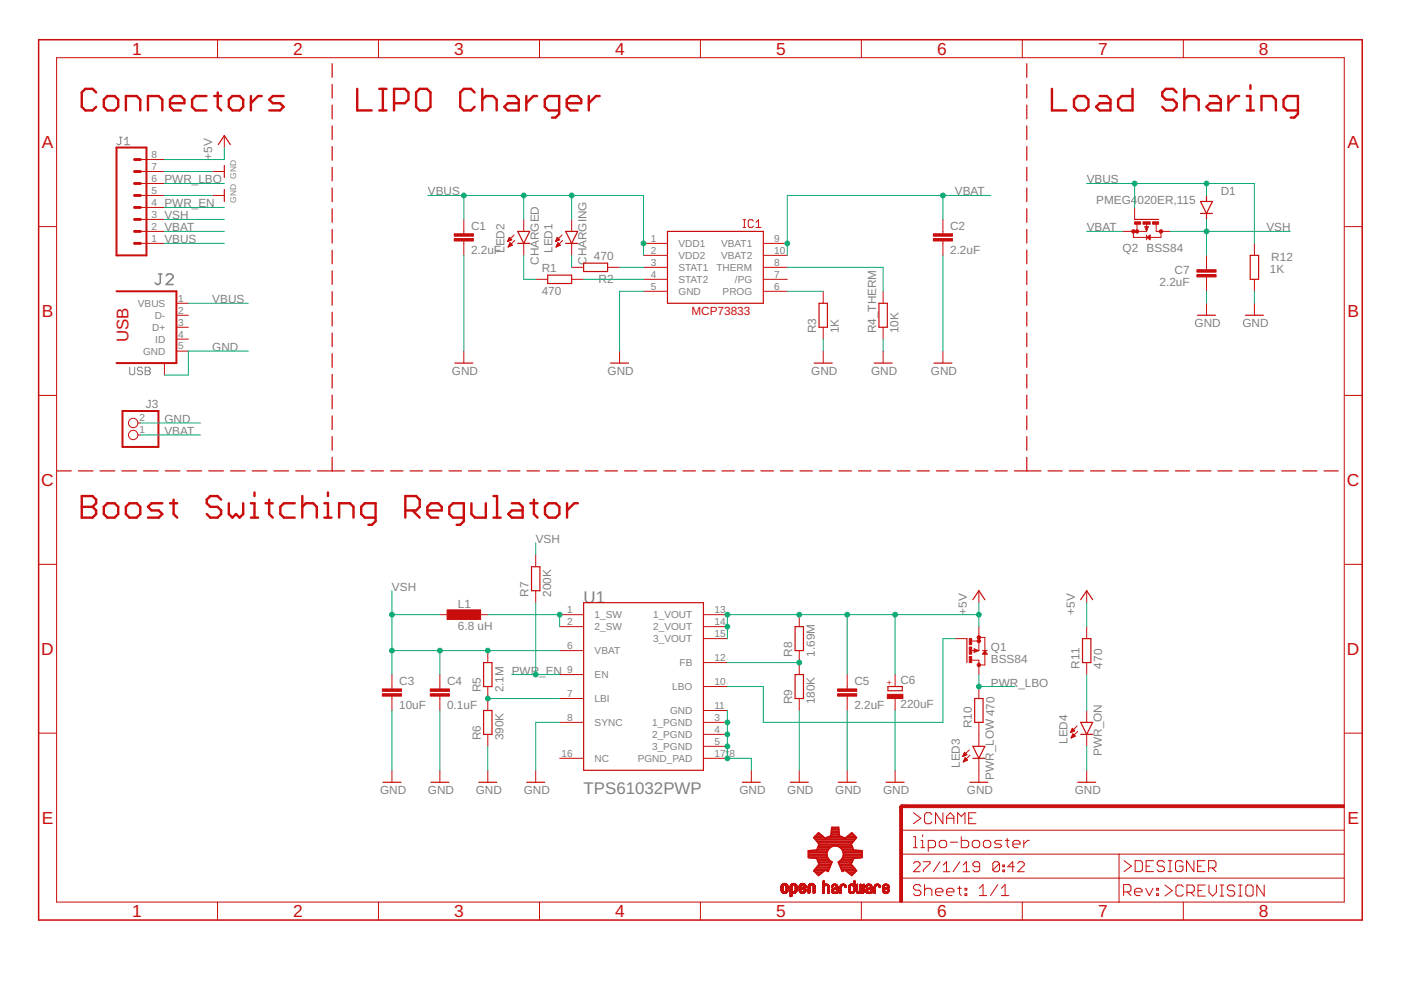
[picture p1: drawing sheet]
<svg xmlns="http://www.w3.org/2000/svg" width="297mm" height="210mm" viewBox="0 0 297 210" stroke-linecap="round" stroke-linejoin="round" font-family="sans-serif">
<path d="M25.3 29.1h.6M25.6 29.1v1.3l-.3 .3h-.3l-.2-.3M26.4 30.7h1.1M26.4 29.6l.5-.5v1.6M27.5 77.9v1.3l.3 .2h.5l.3-.2v-1.3M30.2 78.1l-.3-.2h-.5l-.3 .2v.3l.3 .2h.5l.3 .3v.3l-.3 .2h-.5l-.3-.2M30.8 77.9h.8l.2 .2v.3l-.2 .2 .2 .3v.3l-.2 .2h-.8zM30.8 78.6h.8" fill="none" stroke="#808080" stroke-width=".21"/>
<path d="M33.6 58.1h.8M34 58.1v1.9l-.4 .3h-.3l-.4-.3M35.2 58.5l.4-.4h.7l.4 .4v.3l-1.5 1.5h1.5" fill="none" stroke="#808080" stroke-width=".32"/>
<g fill="none" stroke="#c90d0c" stroke-width=".25">
<path d="M70.4 13.5v2.9M70.4 17.9v2.9M217.7 13.5v2.9M217.7 17.9v2.9M46.3 30.6l1.3-1.9 1.2 1.9M47.6 35.1v2.5M70.4 22.3v2.9M70.4 26.7v2.9M70.4 31.1v2.9M70.4 35.5v2.9M70.4 39.9v2.9M217.7 22.3v2.9"/>
<path d="M217.7 26.7v2.9M217.7 31.1v2.9M217.7 35.5v2.9M217.7 39.9v2.9M47.6 40.2v2.5M70.4 44.3v2.8M70.4 48.6v2.9M70.4 53v2.9M70.4 57.4v2.9M109.8 49.1h2.5l-1.3 2.5zM109.8 51.6h2.5M116.1 58.3h5.1v1.8h-5.1z"/>
<path d="M119.9 49.1h2.6l-1.3 2.5zM119.9 51.6h2.6M123.7 55.8h5.1v1.8h-5.1zM141.5 49.1h20.3v15.2h-20.3zM217.7 44.3v2.8M217.7 48.6v2.9M217.7 53v2.9M217.7 57.4v2.9M240.6 46.5h5M243.1 48.6l-.1-.4h.2l-.1 .5M243.4 50.3l.3-.2v.5zM254.5 42.7h2.6l-1.3 2.6z"/>
<path d="M254.5 45.3h2.6M255.8 41.4v1.3M255.8 45.3v1.2M265.1 54.1h1.7v5.1h-1.7zM70.4 61.8v2.9M70.4 66.2v2.9M70.4 70.6v2.9M70.4 75v2.9M70.4 79.4v2.9M96.4 77h3.8M129.5 77h3.8M172.6 77h3.8"/>
<path d="M173.7 64.3h1.7v5.1h-1.7zM185.3 77h3.8M186.4 64.3h1.7v5.1h-1.7zM198 77h3.8M217.7 61.8v2.9M217.7 66.2v2.9M217.7 70.6v2.9M217.7 75v2.9M217.7 79.4v2.9M253.9 66.8h3.8M264.1 66.8h3.8M12 99.8h3.1"/>
<path d="M16.6 99.8h3.1M21.2 99.8h3.1M25.8 99.8h3.1M30.4 99.8h3.1M35.1 99.8h3M39.6 99.8h3.2M44.3 99.8h3.1M48.9 99.8h3.1M53.5 99.8h3.1M58.1 99.8h3.1M62.7 99.8h3.1M67.3 99.8h5.7"/>
<path d="M70.4 83.8v2.9M70.4 88.2v2.9M70.4 92.6v2.9M70.4 97v2.8M74.5 99.8h2.7M78.7 99.8h2.6M82.8 99.8h2.6M87 99.8h2.6M91.1 99.8h2.6M95.2 99.8h2.7M99.3 99.8h2.7M103.5 99.8h2.6"/>
<path d="M107.6 99.8h2.6M111.7 99.8h2.7M115.9 99.8h2.6M120 99.8h2.6M124.1 99.8h2.7M128.3 99.8h2.6M132.4 99.8h2.6M136.5 99.8h2.7M140.7 99.8h2.6M144.8 99.8h2.6M148.9 99.8h2.7M153.1 99.8h2.6"/>
<path d="M157.2 99.8h2.7M161.3 99.8h2.7M165.5 99.8h2.6M169.6 99.8h2.6M173.7 99.8h2.7M177.9 99.8h2.6M182 99.8h2.6M186.1 99.8h2.7M190.3 99.8h2.6M194.4 99.8h2.6M198.5 99.8h2.7M202.7 99.8h2.6"/>
<path d="M206.8 99.8h2.6M210.9 99.8h2.7M215.1 99.8h5.6M217.7 83.8v2.9M217.7 88.2v2.9M217.7 92.6v2.9M217.7 97v2.8M222.2 99.8h3M226.7 99.8h3M231.2 99.8h3M235.7 99.8h3M240.2 99.8h3"/>
<path d="M244.7 99.8h3M249.2 99.8h3M253.7 99.8h3M258.2 99.8h3M262.7 99.8h3M267.2 99.8h3M271.7 99.8h3M276.2 99.8h3M280.7 99.8h3M112.7 120.2h1.8v5h-1.8zM123.7 127.8h25.4v35.5h-25.4zM168.6 132.9h1.7v5h-1.7z"/>
<path d="M205 135.4v5.1M206.3 127.1l1.2-1.9 1.3 1.9M207 137.9l-.3-.1v.3l.5-.2M208.8 138.2l.3 .4h-.5zM229.1 127.1l1.3-1.9 1.3 1.9M229.5 135.4h1.8v5.1h-1.8zM102.5 140.5h1.8v5.1h-1.8zM102.5 150.6h1.8v5.1h-1.8zM168.6 143h1.7v5.1h-1.7zM188.3 145.6h3v.9h-3zM206.3 158.2h2.5l-1.3 2.6zM206.7 148.1h1.7v5.1h-1.7z"/>
<path d="M229.1 155.7h2.6M229.1 153.2h2.6l-1.3 2.5zM81.2 165.9h3.8M91.4 165.9h3.8M101.5 165.9h3.8M111.7 165.9h3.8M157.4 165.9h3.8M167.6 165.9h3.8M177.7 165.9h3.8M187.9 165.9h3.8M205.6 165.9h3.8M206.3 160.8h2.5"/>
<path d="M228.5 165.9h3.8"/>
</g>
<g fill="none" stroke="#c90d0c" stroke-width=".51">
<path d="M20.4 19.6l-.8-.8h-1.5l-.8 .8v3l.8 .8h1.5l.8-.8M46.2 19.6v3l.7 .8M75.7 18.8v4.6h3.1M80.4 18.8h1.5M81.2 18.8v4.6M88.2 19.6l.8-.8h1.5l.8 .8v3l-.8 .8h-1.5l-.8-.8zM100.6 19.6l-.7-.8h-1.6l-.7 .8v3l.7 .8h1.6l.7-.8M102.3 18.8v4.6M223 18.8v4.6h3.1M240.1 18.8v4.6h-2.3l-.7-.8v-1.5l.7-.7h2.3M249.5 19.6l-.8-.8h-1.5l-.8 .8v.8l.8 .7h1.5l.8 .8v.7l-.8 .8h-1.5l-.8-.8M251.1 18.8v4.6"/>
<path d="M265.1 18.1v.7M22 21.1l.8-.7h1.5l.8 .7v1.5l-.8 .8h-1.5l-.8-.8zM26.7 23.4v-3h2.3l.7 .7v2.3M31.4 23.4v-3h2.3l.7 .7v2.3M36 21.9h3.1v-.8l-.8-.7h-1.5l-.8 .7v1.5l.8 .8h1.5M43.8 20.4h-2.3l-.8 .7v1.5l.8 .8h2.3M45.4 20.4h1.5M48.5 21.1l.8-.7h1.5l.8 .7v1.5l-.8 .8h-1.5l-.8-.8zM53.2 20.4v3M55.5 20.4h-.8l-1.5 1.5M60.1 20.4h-2.3l-.7 .7 .7 .8h1.6l.7 .7-.7 .8h-2.3M80.4 23.4h1.5"/>
<path d="M83.5 21.9h2.3l.8-.8v-1.5l-.8-.8h-2.3v4.6M102.3 21.1l.7-.7h1.5l.8 .7v2.3M107.7 20.4h1.5l.8 .7v2.3h-2.3l-.8-.8 .8-.7h2.3M111.6 20.4v3M113.9 20.4h-.8l-1.5 1.5M118.6 23.4h-2.3l-.8-.8v-1.5l.8-.7h2.3v3.8l-.8 .7h-.8M120.2 21.9h3v-.8l-.7-.7h-1.6l-.7 .7v1.5l.7 .8h1.6M124.8 20.4v3M127.1 20.4h-.7l-1.6 1.5M227.7 21.1l.8-.7h1.5l.8 .7v1.5l-.8 .8h-1.5l-.8-.8zM233.2 20.4h1.5l.7 .7v2.3h-2.2l-.8-.8 .8-.7h2.2M251.1 21.1l.8-.7h1.5l.7 .7v2.3"/>
<path d="M256.5 20.4h1.6l.7 .7v2.3h-2.3l-.7-.8 .7-.7h2.3M260.5 20.4v3M262.7 20.4h-.7l-1.5 1.5M264.4 23.4h1.5M264.4 20.4h.7v3M267.5 23.4v-3h2.2l.8 .7v2.3M275.2 23.4h-2.3l-.8-.8v-1.5l.8-.7h2.3v3.8l-.8 .7h-.7M17.3 105.2h2.3l.8 .7v.8l-.8 .8 .8 .7v.8l-.8 .7h-2.3zM17.3 107.5h2.3M22.8 106.7h1.5l.8 .8v1.5l-.8 .7h-1.5l-.8-.7v-1.5zM26.7 107.5l.8-.8h1.5l.7 .8v1.5l-.7 .7h-1.5l-.8-.7zM34.4 106.7h-2.3l-.7 .8 .7 .7h1.6l.7 .8-.7 .7h-2.3"/>
<path d="M36 106.7h1.6M36.8 105.9v3.1l.8 .7M46.9 105.9l-.8-.7h-1.5l-.8 .7v.8l.8 .8h1.5l.8 .7v.8l-.8 .7h-1.5l-.8-.7M48.5 106.7v2.3l.8 .7 .7-.7 .8 .7 .8-.7v-2.3M53.2 109.7h1.5M53.2 106.7h.8v3M54 104.4v.8M56.3 106.7h1.5M57.1 105.9v3.1l.7 .7M62.5 106.7h-2.3l-.8 .8v1.5l.8 .7h2.3M64.1 107.5l.8-.8h1.5l.8 .8v2.2M64.1 105.2v4.5"/>
<path d="M68.8 109.7h1.5M68.8 106.7h.7v3M69.5 104.4v.8M71.9 109.7v-3h2.3l.8 .8v2.2M79.6 109.7h-2.3l-.7-.7v-1.5l.7-.8h2.3v3.8l-.7 .8h-.8M85.9 108.2h2.3l.8-.7v-1.6l-.8-.7h-2.3v4.5M87.5 108.2l1.5 1.5M90.6 108.2h3.1v-.7l-.8-.8h-1.5l-.8 .8v1.5l.8 .7h1.5M98.3 109.7h-2.3l-.7-.7v-1.5l.7-.8h2.3v3.8l-.7 .8h-.8M99.9 106.7v2.3l.8 .7h2.3v-3M104.6 105.2h.8v4.5M104.6 109.7h1.6"/>
<path d="M108.5 106.7h1.5l.8 .8v2.2h-2.3l-.7-.7 .7-.8h2.3M112.4 106.7h1.6M113.2 105.9v3.1l.8 .7M115.5 107.5l.8-.8h1.5l.8 .8v1.5l-.8 .7h-1.5l-.8-.7zM120.2 106.7v3M122.5 106.7h-.7l-1.6 1.5"/>
</g>
<g fill="none" stroke="#c90d0c" stroke-width=".21">
<path d="M12 12.2h273v179.1h-273zM46.1 8.4v3.8M80.2 8.4v3.8M114.4 8.4v3.8M148.5 8.4v3.8M182.6 8.4v3.8M216.7 8.4v3.8M250.9 8.4v3.8M29.8 38.9h5.1M29.8 36.4h5.1M29.8 33.8h5.1M45 36.4h2.6"/>
<path d="M47.6 28.7v2.6M8.2 48h3.8M29.8 51.6h5.1M29.8 49.1h5.1M29.8 46.5h5.1M29.8 44h5.1M29.8 41.4h5.1M45 41.4h2.6M98.3 46.5v3.1M98.3 51.1v3M107.7 51.1h.2M107.7 51h.4"/>
<path d="M107.8 50.9h.6M107.8 52.3h.1M107.8 50.8h.6M107.8 52.2h.3M107.9 50.6h.4M107.9 52.1h.5M107.9 52h.7M107.9 50.5h.3M108 50.4h.1M108 51.8h.5M108 50.3l.5 .5-.9 .4zM108 51.7h.4"/>
<path d="M108.1 51.6h.1M108.1 51.5l.5 .5-.9 .4zM109 49.8l-1.4 1.4M109.1 51l-1.4 1.4M111 46.5v2.6M111 51.6v2.5M113.6 59.2h2.5M117.8 51.1h.2M117.9 51h.4M117.9 50.9h.7M117.9 52.3h.1M118 52.2h.3"/>
<path d="M118 50.8h.6M118 50.6h.4M118 52.1h.6M118.1 50.5h.2M118.1 52h.7M118.1 50.4h.1M118.1 51.8h.5M118.2 50.3l.5 .5-.9 .4zM118.2 51.7h.3M118.2 51.6h.2M118.3 51.5l.5 .5-.9 .4zM119.2 49.8l-1.4 1.4"/>
<path d="M119.3 51l-1.4 1.4M121.2 56.7h2.5M121.2 59.2h2.5M121.2 46.5v2.6M121.2 51.6v2.5M128.8 56.7h2.6M136.4 51.6h5.1M136.4 54.1h5.1M136.4 56.7h5.1M136.4 59.2h5.1M157.5 48.2h.6M157.5 46.6h.6"/>
<path d="M157.8 46.6v1.6M159.7 46.9l-.3-.3h-.5l-.3 .3v1l.3 .3h.5l.3-.3M160.3 48.2h1.1M160.3 47.1l.5-.5v1.6M161.8 51.6h5.1M161.8 54.1h5.1M161.8 56.7h5.1M161.8 59.2h5.1M199.9 46.5v3.1M199.9 51.1v3M238 49.1h5.1M240.3 49.1v1.2h5.8v-1.2"/>
<path d="M240.6 44v2.5M241.1 47.5v1.6M242.7 48h.8l-.4 1.1zM243.1 47.5v1.6M243.1 49.8v1M243.1 50.3l.8-.5v1zM245.1 47.5v1.6h3.1M255.8 54.1v3.1M255.8 58.7v3.1M266 51.6v2.5M266 59.2v2.6M285 48h3.8"/>
<path d="M34.9 77v2.5M37.4 69.4h2.5M37.4 66.8h2.5M37.4 74.4h2.5M37.4 71.9h2.5M37.4 64.3h2.5M98.3 74.4v2.6M131.4 74.4v2.6M136.4 61.8h5.1M161.8 61.8h5.1M174.5 61.8v2.5M174.5 69.4v2.5"/>
<path d="M174.5 74.4v2.6M187.2 61.8v2.5M187.2 69.4v2.5M187.2 74.4v2.6M199.9 74.4v2.6M255.8 64.3v2.5M266 64.3v2.5M8.2 83.8h3.8M29.2 89.7h.6M29.2 92.2h.6M285 83.8h3.8M8.2 119.7h3.8"/>
<path d="M113.6 117.6v2.6M285 119.7h3.8M93.3 130.3h2.5M100.9 130.3h2.5M103.4 137.9v2.6M113.6 125.2v2.6M118.7 130.3h5M118.7 132.9h5M118.7 137.9h5M149.1 130.3h5.1M149.1 132.9h5.1M149.1 135.4h5.1"/>
<path d="M169.5 130.3v2.6M169.5 137.9v5.1M202.5 135.4h2.5M206 137.9h1.5M206 140h1.5v3M206 135.9h1.5M206.5 137.6l1 .3-1 .4zM207.5 125.2v2.6M207.5 132.9v5M207.5 135.1h1.3v5.9h-1.3M208.3 137.9h1M208.8 137.9l.5 .8h-1z"/>
<path d="M230.4 125.2v2.6M230.4 132.9v2.5M8.2 155.4h3.8M83.1 143v3.1M83.1 147.6v3M93.3 143v3.1M93.3 147.6v3M103.4 145.6v5M103.4 155.7v2.5M118.7 143h5M118.7 148.1h5M118.7 153.2h5"/>
<path d="M149.1 140.5h5.1M149.1 145.6h5.1M149.1 153.2h5.1M149.1 150.6h5.1M149.1 155.7h5.1M149.1 158.2h5.1M169.5 148.1v2.5M179.6 143v3.1M179.6 147.6v3M189.8 143v2.6M189.8 148.1v2.5M204.3 159.9h.6"/>
<path d="M204.4 159.8h.4M204.4 159.7h.2M204.5 159.5h.1M205.5 159l-1.4 1.4M207.5 145.6v2.5M207.5 153.2v5M227 155.3h.1M227 155.2h.3M227.1 155.1h.5M227.1 155h.7M227.1 156.4h.2M227.2 154.8h.6"/>
<path d="M227.2 156.3h.3M227.2 156.2h.6M227.2 154.7h.4M227.3 154.6h.2M227.3 156h.6M227.3 155.9h.5M227.4 154.4l.5 .5-.9 .4M227.4 154.4l-.4 .9M227.4 154.5h.1M227.4 155.8h.3M227.4 155.7h.2M227.5 155.6l.5 .5-.9 .4z"/>
<path d="M228.4 153.9l-1.4 1.4M228.5 155.1l-1.4 1.4M230.4 140.5v2.5M230.4 150.6v2.6M230.4 155.7v2.5M285 155.4h3.8M83.1 163.3v2.6M93.3 163.3v2.6M103.4 163.3v2.6M113.6 163.3v2.6M118.7 160.8h5M149.1 160.8h5.1"/>
<path d="M159.3 163.3v2.6M169.5 163.3v2.6M179.6 163.3v2.6M189.8 163.3v2.6M191.1 176h93.9M193.7 172.3l1.5 1.2-1.5 1.1M193.7 177.4h.4v2.3M193.7 179.7h.8M195.2 179.7h.8M195.2 178.2h.4v1.5M195.6 177v.4M196.8 179.7h1.2l.4-.4v-.7l-.4-.4h-1.2v2.3"/>
<path d="M197.6 172.7l-.4-.4h-.8l-.4 .4v1.6l.4 .3h.8l.4-.3M199.5 178.2h.8l.4 .4v.7l-.4 .4h-.8l-.4-.4v-.7zM199.9 172.3v2.3l-1.5-2.3v2.3M200.7 174.6v-1.5l.8-.8 .7 .8v1.5M200.7 173.5h1.5M201.5 178.6h1.5M203 174.6v-2.3l.8 .8 .8-.8v2.3M203.8 177.4v2.3h1.2l.4-.4v-.7l-.4-.4h-1.2M204.1 160.4h.1M204.2 160.3h.2M204.2 160.1h.5M204.3 160h.7"/>
<path d="M204.3 161.5h.1M204.3 161.4h.4M204.4 161.2h.6M204.4 161.1h.7M204.5 161h.5M204.5 160.9h.3M204.6 160.7h.1M204.6 160.7l.5 .5-.9 .3zM205 160l-.5-.5-.4 .9M205 160l-.9 .4M205.4 173.5h.7M205.6 160.1l-1.4 1.4"/>
<path d="M206.1 178.6l.4-.4h.8l.4 .4v.7l-.4 .4h-.8l-.4-.4zM206.9 172.3h-1.5v2.3h1.5M207.5 160.8v5.1M208.9 178.2h.8l.4 .4v.7l-.4 .4h-.8l-.4-.4v-.7zM212.4 178.2h-1.2l-.4 .4 .4 .4h.8l.4 .3-.4 .4h-1.2M213.2 178.2h.8M213.6 177.8v1.5l.4 .4M214.7 179h1.6v-.4l-.4-.4h-.8l-.4 .4v.7l.4 .4h.8M217.1 178.2v1.5M218.2 178.2h-.4l-.7 .8M230.4 163.3v2.6M46.1 191.3v3.8"/>
<path d="M80.2 191.3v3.8M114.4 191.3v3.8M148.5 191.3v3.8M165.6 188.7l.4 .1M165.6 188.7h.4M165.6 188.6h.4M165.6 188.5h.4M165.6 188.4h.4M165.6 188.3h.4M165.6 188.2h.4M165.6 188.1h.4M165.6 188h.4"/>
<path d="M165.6 188.9h.5M165.6 188.8h.5M165.6 187.8h.5M165.7 189h.5M165.7 189h1.3M165.7 189.1h1.3M165.7 187.6h1.3M165.7 187.6h1.2M165.8 189.2h1.1M165.8 187.5h1.1M165.9 189.3h.9M165.9 187.4h.9"/>
<path d="M165.9 189.3h.8M166 187.4h.7M166 187.9l-.4 .1M166 187.9h-.4M166.1 189.4h.5M166.1 187.8h-.5M166.1 187.3h.5M166.2 187.7l-.5 .1M166.2 189.4h.3M166.5 187.7l.5 .1M166.6 187.8h.5M166.6 188.8h.5"/>
<path d="M166.6 187.9h.5M166.7 187.9h.4M166.7 188.7h.4M166.7 188.6h.4M166.7 188.5h.4M166.7 188.4h.4M166.7 188.3h.4M166.7 188.2h.4M166.7 188.1h.4M166.7 188h.4M166.9 189.2h-1.1M167 189.1h-1.3"/>
<path d="M167 187.7h-1.3M167 189h-.5M167.1 188.9h-.5M167.5 189.9h.4M167.5 189.8h.4M167.5 189.7h.4M167.5 189.6h.4M167.5 189.5h.4M167.5 189.4h.4M167.5 189h1.4M167.5 189h.6M167.5 188.9h.5"/>
<path d="M167.5 188.8l.5 .1M167.5 188.8h.4M167.5 188.7h.4M167.5 188.6h.4M167.5 188.5h.4M167.5 188.4h.4M167.5 188.3h.4M167.5 188.2h.4M167.5 188.1h.4M167.5 188h.4M167.5 187.9h.4M167.6 190.1h.1"/>
<path d="M167.6 187.7h1.3M167.6 187.6h1.3M167.7 187.6h1.1M167.7 187.5h1.1M167.8 190.1h-.3M167.8 187.4h.9M167.9 190h-.4M167.9 187.4h.7M167.9 189.9l-.4 .1M167.9 187.9h-.4M168 187.8l-.5 .1M168 187.8h-.4"/>
<path d="M168 187.3h.5M168.1 187.7l-.5 .1M168.1 189.4h.3M168.4 189h.5M168.4 187.7h.5M168.5 187.8h.5M168.5 189.4h-1M168.6 188.8h.4M168.6 187.9h.4M168.6 188.7h.4M168.6 188h.4M168.6 188.6h.4"/>
<path d="M168.6 188.5h.4M168.6 188.4h.4M168.6 188.3h.4M168.6 188.2h.4M168.6 188.1h.4M168.7 189.3l-1.2 .1M168.7 189.3h-1.2M168.8 189.2l-1.3 .1M168.8 189.2h-1.3M168.9 189.1h-1.4M169 188.9h-.5M169.4 188.8l.5 .1"/>
<path d="M169.4 188.8h.5M169.4 188.7h.4M169.4 188.2h.4M169.4 188.1h.4M169.4 188h.4M169.4 187.9h.5M169.5 188.9h.4M169.5 187.8h.4M169.5 189h.5M169.5 189h1.3M169.5 187.7h1.3M169.5 189.1h1.3"/>
<path d="M169.5 187.6h1.3M169.6 187.6h1.2M169.6 189.2h1.1M169.6 187.5h1.1M169.7 187.5h1M169.7 189.3h.9M169.7 187.4h.9M169.8 189.3h.8M169.8 187.4h.8M169.8 188l-.4 .1M169.9 187.9l-.5 .1M169.9 187.8l-.5 .1"/>
<path d="M169.9 189.4h.5M169.9 188.7h-.5M169.9 188.2h1M169.9 187.3h.5M170 188.6l-.6 .1M170 187.7l-.5 .1M170 189.4h.3M170 188.2h.9M170.1 188.6h-.7M170.1 188.1h.8M170.2 188.5l-.8 .1M170.3 188.1h.6"/>
<path d="M170.3 187.7l.6 .1M170.4 188.5h-1M170.4 188h.5M170.4 187.8h.5M170.4 188.9h.5M170.5 188.9h.4M170.5 188h.4M170.5 187.9h.4M170.5 188.8h.4M170.5 188.4h-1.1M170.5 188.7h.4M170.6 188.6h.3"/>
<path d="M170.6 188.4h-1.2M170.7 188.6h.2M170.7 188.3h-1.3M170.8 189.1h-1.3M170.8 188.5h.1M170.9 189h-.6M170.9 188.3h-1.5M171.3 189.2h.4M171.3 189.1h.4M171.3 189h.4M171.3 188.9h.4M171.3 188.8h.4"/>
<path d="M171.3 188.7h.4M171.3 188.6h.4M171.3 188.5h.4M171.3 188.4h.4M171.3 188.3h.4M171.3 188.2h.4M171.3 188.1h.4M171.3 188h.4M171.4 187.8h.4M171.4 187.6h1.3M171.5 187.6h1.2M171.5 189.4h-.1"/>
<path d="M171.5 187.5h1.1M171.6 187.5h1M171.6 187.4h.9M171.7 189.3l-.4 .1M171.7 187.4h.8M171.7 189.3h-.4M171.7 187.9l-.4 .1M171.8 187.9h-.5M171.8 187.8l-.4 .1M171.9 187.3h.4M171.9 187.7l-.5 .1M172.2 187.7h.6"/>
<path d="M172.3 187.8h.5M172.4 187.8h.4M172.4 187.9h.4M172.4 189.2h.4M172.4 189.1h.4M172.4 189h.4M172.4 188.9h.4M172.4 188.8h.4M172.4 188.7h.4M172.4 188.6h.4M172.4 188.5h.4M172.4 188.4h.4"/>
<path d="M172.4 188.3h.4M172.4 188.2h.4M172.4 188.1h.4M172.4 188h.4M172.4 187.9l.4 .1M172.4 189.4h.2M172.7 189.3l-.3 .1M172.7 187.7h-1.3M172.8 189.3h-.4M174.5 186.9h.3M174.5 189.4h.1M174.5 189.3h.3"/>
<path d="M174.5 189.2h.3M174.5 189.1h.3M174.5 189h.3M174.5 188.9h.3M174.5 188.8h.3M174.5 188.7h.3M174.5 188.6h.3M174.5 188.5h.3M174.5 188.4h.3M174.5 188.3h.3M174.5 188.2h.3M174.5 188.1h.3"/>
<path d="M174.5 188h.3M174.5 187.9h.3M174.5 187.7h1.2M174.5 187.6h1.2M174.5 187.6h1.1M174.5 187.5h1M174.5 187.5h.3M174.5 187.4h.3M174.5 187.3h.3M174.5 187.2h.3M174.5 187.1h.3M174.5 187h.3"/>
<path d="M174.6 186.8h.2M174.6 189.4h-.1M174.7 186.8h.1M174.8 189.3l-.3 .1M174.8 188l-.3 .1M174.8 187.9l-.3 .1M174.9 187.8l-.4 .1M174.9 187.5h.6M174.9 187.8h-.4M175.1 187.7l-.6 .1M175.1 187.4h.1M175.2 187.7l.5 .1"/>
<path d="M175.4 187.8h.4M175.5 187.9h.3M175.5 188.1h.3M175.5 188h.3M175.6 189.4h.1M175.6 189.3h.2M175.6 189.2h.2M175.6 189.1h.2M175.6 189h.2M175.6 188.9h.2M175.6 188.8h.2M175.6 188.7h.2"/>
<path d="M175.6 188.6h.2M175.6 188.5h.2M175.6 188.4h.2M175.6 188.3h.2M175.6 188.2h.2M175.7 189.4h-.1M175.8 189.3l-.2 .1M176.3 189h.3M176.3 188.9h.3M176.3 188.1h.3M176.3 189.1h.5M176.3 189.1h.4"/>
<path d="M176.3 188.7h.4M176.3 188h.3M176.3 189.2h.8M176.4 189.2h.7M176.4 189.3h.8M176.4 188.2h-.1M176.4 187.7h1.1M176.5 189.3h.7M176.5 187.6h1M176.5 187.6h.9M176.6 188.2h-.3M176.6 189.4h.6"/>
<path d="M176.6 188.8l-.3 .1M176.6 188.4h1.1M176.6 187.5h.8M176.6 187.9l-.3 .1M176.6 188.8h-.3M176.6 187.9h-.3M176.7 189.4h.4M176.7 188.4h1M176.7 187.5h.5M176.7 187.8l-.4 .1M176.7 187.8h-.3M176.8 188.7h-.5"/>
<path d="M176.8 188.3h.9M176.9 189.4v.1M176.9 188.6l-.6 .1M176.9 187.7l-.5 .1M176.9 187.4h.1M176.9 189.1h.2M176.9 188.3h.8M177 187.7l.6 .1M177.1 188.6h-.7M177.1 188.2h.6M177.1 188.5l-.7 .1M177.2 187.8h.4"/>
<path d="M177.2 188.2h.5M177.2 187.8l.4 .1M177.3 187.9h.3M177.3 188.1h.4M177.3 188.5h.4M177.3 188h.4M177.4 189.4h.1M177.4 189.3h.3M177.4 189.2h.3M177.4 189.1h.3M177.4 189h.3M177.4 188.9h.3"/>
<path d="M177.4 188.8h.3M177.4 188.7h.3M177.4 188.6h.3M177.4 188h.3M177.5 189.4h-.1M177.7 189.3l-.3 .1M177.7 188.5h-1.2M178.1 189.4h.1M178.1 189.2h.3M178.1 189.1h.3M178.1 189h.3M178.1 188.9h.3"/>
<path d="M178.1 188.8h.3M178.1 188.7h.3M178.1 188.6h.3M178.1 188.5h.3M178.1 188.4h.3M178.1 188.3h.3M178.1 188.2h.3M178.1 188.1h.3M178.1 188h.3M178.1 187.9h.4M178.2 187.7h1.1M178.3 189.4h-.2"/>
<path d="M178.3 187.6h1M178.3 187.6h.9M178.4 189.3l-.3 .1M178.4 189.3h-.3M178.4 187.5h.8M178.4 187.9l-.3 .1M178.5 187.5h.6M178.5 187.8l-.4 .1M178.6 187.8h-.4M178.7 187.7l-.5 .1M178.7 187.4h.1M178.8 187.7l.6 .1"/>
<path d="M179 187.8h.4M179 187.8l.4 .1M179.1 187.9h.3M179.1 187.9l.4 .1M179.2 188h.3M179.4 188.2h-.2M179.4 188.1h-.2M179.9 188.8h.3M179.9 188.7h.3M179.9 188.6h.3M179.9 188.5h.3M179.9 188.4h.3"/>
<path d="M179.9 188.3h.3M179.9 188.2h.3M179.9 188.1h.3M179.9 188h.3M179.9 188.9h.3M179.9 189h.4M179.9 187.9h.4M180 189.1h.4M180 189.1h.5M180 189.2h1.1M180.1 187.6h1.2M180.1 189.3h1"/>
<path d="M180.2 187.5h1.1M180.3 189.4h.6M180.3 187.9l-.4 .1M180.3 187.5h.6M180.3 189.4h.5M180.3 187.8l-.3 .1M180.4 187.8h-.4M180.5 189.4v.1M180.5 187.7l-.5 .1M180.5 187.4h.1M180.6 189.4v.1M180.6 187.7h.7"/>
<path d="M180.7 189.1h.5M180.8 189.1h.4M180.8 187.8h.5M180.9 187.9h.4M181 188.8h.3M181 188.7h.3M181 188.6h.3M181 188.5h.3M181 188.4h.3M181 188.3h.3M181 188.2h.3M181 188h.3"/>
<path d="M181 187.5h.3M181 187.4h.3M181 187.3h.3M181 187.2h.3M181 187.1h.3M181 187h.3M181 186.9h.3M181 188.1h.3M181 189.3h-.8M181.1 186.8h.2M181.2 186.8h.1M181.2 189h-.3"/>
<path d="M181.3 189h-.4M181.3 188.9h-.3M181.3 187.7h-1.3M181.5 188.9h.3M181.5 188.8h.3M181.5 188.7h.3M181.5 188.6h.3M181.5 188.5h.3M181.5 188.4h.3M181.5 188.3h.3M181.5 188.2h.3M181.5 188.1h.3"/>
<path d="M181.5 188h.3M181.5 187.9h.3M181.5 187.8h.3M181.5 187.7h.3M181.5 187.6h.3M181.6 189.1h.4M181.6 189.1h.3M181.6 189h.3M181.6 189h.2M181.6 187.5h.2M181.6 189.2h1.6M181.7 189.3h1.4"/>
<path d="M181.7 187.5h.1M181.8 189.4h.5M182.1 189.4v.1M182.1 189.1h.6M182.2 189.1h.4M182.2 189h.4M182.2 189h.3M182.2 188.9h.3M182.2 188.8h.3M182.2 188.7h.3M182.2 188.6h.3M182.2 188.5h.3"/>
<path d="M182.2 188.4h.3M182.3 188.3h.2M182.3 188.2h.2M182.3 188.1h.2M182.3 188h.2M182.3 187.9h.2M182.3 187.8h.2M182.3 187.7h.2M182.3 187.6h.2M182.3 187.5h.2M182.4 187.5h.1M182.5 189.4h.5"/>
<path d="M182.6 191.3v3.8M182.9 189.1h.3M182.9 189h.3M183 188.9h.2M183 188.8h.2M183 188.7h.2M183 188.6h.2M183 188.5h.2M183 188.4h.2M183 188.3h.2M183 188.2h.2M183 188.1h.2"/>
<path d="M183 188h.2M183 187.9h.2M183 187.8h.2M183 187.7h.2M183 187.6h.2M183 187.5h.2M183.1 187.5h.1M183.2 189.3h-1.5M183.2 189.2h-1.6M183.2 189.1h-.4M183.5 189h.4M183.5 189h.3"/>
<path d="M183.5 188.9h.3M183.5 188.8h.3M183.5 189.1h.4M183.5 188h.3M183.6 189.1h.4M183.6 187.9h.3M183.6 189.2h.8M183.7 189.3h.7M183.7 188.2h-.2M183.7 187.7h1.1M183.7 187.6h1M183.8 187.6h.9"/>
<path d="M183.8 188.2h-.3M183.8 189.4h.6M183.8 188.1h-.3M183.9 188.4h1M183.9 187.9l-.4 .1M183.9 187.5h.7M183.9 188.8h-.4M183.9 189.4h.5M183.9 188.7l-.4 .1M183.9 187.5h.6M183.9 187.8l-.3 .1M184 187.8h-.4"/>
<path d="M184 188.7h-.4M184.1 188.3h.8M184.1 188.6l-.5 .1M184.1 187.7l-.5 .1M184.2 187.4h.1M184.2 189.1h.1M184.2 188.3h.7M184.3 187.7l.5 .1M184.3 188.6h-.7M184.3 188.2h.6M184.4 188.5l-.7 .1M184.4 187.8h.4"/>
<path d="M184.4 188.2h.5M184.5 187.8l.3 .1M184.5 187.9h.4M184.6 187.9h.3M184.6 188.1h.3M184.6 188h.3M184.6 189.4h.1M184.6 189.3h.3M184.6 189.2h.3M184.6 189.1h.3M184.6 189h.3M184.6 188.9h.3"/>
<path d="M184.6 188.8h.3M184.6 188.7h.3M184.6 188.6h.3M184.6 188.5h.3M184.8 189.4h-.2M184.9 189.3l-.3 .1M184.9 188.5h-1.2M185.3 189.4h.2M185.3 189.3h.3M185.3 189.2h.3M185.3 189.1h.3M185.3 189h.3"/>
<path d="M185.3 188.9h.3M185.3 188.8h.3M185.3 188.7h.3M185.3 188.6h.3M185.3 188.5h.3M185.3 188.4h.3M185.3 188.3h.3M185.3 188.2h.3M185.3 188.1h.3M185.3 188h.3M185.4 187.9h.3M185.5 187.7h1.1"/>
<path d="M185.5 189.4h-.2M185.5 187.6h1M185.6 187.6h.9M185.6 189.3l-.3 .1M185.6 188l-.3 .1M185.6 187.5h.8M185.7 187.9l-.3 .1M185.7 187.5h.6M185.8 187.8l-.4 .1M185.8 187.8h-.4M185.9 187.7l-.5 .1M186 187.4h.1"/>
<path d="M186.1 187.7h.5M186.2 187.8h.4M186.3 187.8l.4 .1M186.4 187.9h.3M186.4 187.9l.3 .1M186.4 188h.3M186.6 188.2h-.2M186.7 188.1h-.3M187.2 189h.3M187.2 188.9h.3M187.2 188.8h.3M187.2 188.4h1.1"/>
<path d="M187.2 188.3h.3M187.2 188.2h.3M187.2 188.1h.3M187.2 188h.3M187.2 187.9h.3M187.2 189h.4M187.2 189.1h.5M187.2 189.1h.4M187.2 187.8h.4M187.3 189.2h1.1M187.3 187.7h1.1M187.3 187.6h1"/>
<path d="M187.3 189.3h1M187.4 187.6h.9M187.4 189.3h.8M187.5 187.5h.7M187.5 188.8h-.3M187.5 188h-.3M187.5 189.4h.7M187.5 188.7l-.3 .1M187.5 187.5h.6M187.6 187.8l-.4 .1M187.6 189.4h.5M187.6 188.7h-.4"/>
<path d="M187.7 188.6l-.5 .1M187.7 187.7l-.5 .1M187.7 187.4h.2M187.8 189.4v.1M187.9 188.6h-.7M187.9 188.2h.6M187.9 187.7h.5M188 188.5l-.8 .1M188 188.2h.5M188.1 189.1h.3M188.1 187.8h.4M188.1 188.5h-.9"/>
<path d="M188.1 188.1h.4M188.2 187.9h.3M188.2 189h.3M188.2 188.1h.3M188.2 188h.3M188.2 188.4h-1M188.2 188.8h.3M188.3 188.7h.2M188.4 189.2h-1.1M188.4 188.7h.1M188.4 189.1h-.5M188.4 188.3h-.7"/>
<path d="M188.5 189h-.4M188.5 188.9h-.3M188.5 188.3h-.8M191.1 186.2h93.9M191.1 181.1h93.9M193.7 183.1l.3-.4h.7l.4 .4v.3l-1.4 1.4h1.4M195.2 187.9l-.3-.3h-.8l-.4 .3v.4l.4 .4h.8l.3 .4v.4l-.3 .4h-.8l-.4-.4M195.8 182.7h1.4v.4l-1.4 1.4v.3M196 188.7l.4-.4h.8l.4 .4v1.2M196 187.6v2.3M198.4 189.1h1.5v-.4l-.4-.4h-.7l-.4 .4v.8l.4 .4h.7M199.3 182.7l-1.4 2.1"/>
<path d="M200 183.4l.7-.7v2.1M200 184.8h1.4M200.7 189.1h1.5v-.4l-.3-.4h-.8l-.4 .4v.8l.4 .4h.8M203 188.3h.8M203.4 187.9v1.6l.4 .4M203.5 182.7l-1.4 2.1M204.2 184.8h1.4M204.2 183.4l.7-.7v2.1M204.6 189.5h.4v.4h-.4zM204.6 188.3h.4v.4h-.4zM207.6 189.9h1.6M207.6 188.3l.8-.7v2.3"/>
<path d="M207.7 183.8h-1l-.4-.4v-.3l.4-.4h.6l.4 .4v1.4l-.4 .3h-.6l-.4-.3M211.5 187.6l-1.5 2.3M211.9 183.1v1.4l-.3 .3h-.7l-.4-.3M211.9 183.1l-.3-.4h-.7l-.4 .4v1.4M211.9 183.1l-1.4 1.4M212.3 189.9h1.6M212.3 188.3l.8-.7v2.3M212.6 184.5h.4v.3h-.4zM212.6 183.4h.4v.4h-.4zM215.1 183.8h-1.4l1-1.1v2.1M215.8 183.1l.3-.4h.7l.4 .4v.3l-1.4 1.4h1.4M216.7 191.3v3.8"/>
<path d="M237.3 181.1v10.3M238.2 189.1h1.2l.4-.4v-.8l-.4-.3h-1.2v2.3M238.3 182.5l1.6 1.1-1.6 1.2M239 189.1l.8 .8M240.6 189.1h1.5v-.4l-.4-.4h-.7l-.4 .4v.8l.4 .4h.7M240.7 182.5h1.1l.4 .4v1.5l-.4 .4h-1.1zM242.9 188.3l.8 1.6 .8-1.6M243 183.6h.8M244.6 182.5h-1.6v2.3h1.6M245.2 189.5h.4v.4h-.4zM245.2 188.3h.4v.4h-.4zM246.9 182.9l-.4-.4h-.8l-.4 .4v.4l.4 .3h.8l.4 .4v.4l-.4 .4h-.8l-.4-.4"/>
<path d="M247 187.6l1.5 1.2-1.5 1.2M247.7 184.8h.8M247.7 182.5h.8M248.1 182.5v2.3M250.8 182.9l-.4-.4h-.8l-.4 .4v1.5l.4 .4h.8l.4-.4v-.8h-.8M250.9 188l-.4-.4h-.8l-.4 .4v1.6l.4 .4h.8l.4-.4M250.9 191.3v3.8M251.7 189.2h1.1l.4-.4v-.8l-.4-.4h-1.1v2.4M252.4 189.2l.8 .8M253.1 182.5v2.3l-1.5-2.3v2.3M253.9 183.6h.8M254 188.8h.8"/>
<path d="M255.5 182.5h-1.6v2.3h1.6M255.5 187.6h-1.5v2.4h1.5M256.2 184h1.2l.4-.4v-.7l-.4-.4h-1.2v2.3M256.3 187.6v1.6l.8 .8 .8-.8v-1.6M257 184l.8 .8M258.7 190h.8M258.7 187.6h.8M259.1 187.6v2.4M261.8 188l-.4-.4h-.8l-.4 .4v.4l.4 .4h.8l.4 .4v.4l-.4 .4h-.8l-.4-.4M262.6 190h.8M262.6 187.6h.8M263 187.6v2.4"/>
<path d="M264.5 187.6h.8l.4 .4v1.6l-.4 .4h-.8l-.4-.4v-1.6zM268 187.6v2.4l-1.5-2.4v2.4"/>
<circle cx="28.2" cy="92.2" r=".99"/>
<circle cx="28.2" cy="89.7" r=".99"/>
</g>
<g fill="none" stroke="#c90d0c" stroke-width=".38">
<path d="M172.6 177.7h2.2M172.9 177.3h1.5M172.9 178h8.4M173.2 178.4h7.8M173.2 177h.8M173.4 179.7h2.5M173.5 178.7h7.2M173.5 179.4h3.1M173.7 179l-1.1-1.4 .9-1 1.5 1.2 1.2-.5 .2-1.9h1.4l.1 1.9 1.3 .5 1.4-1.2 1 1-1.2 1.4M173.7 179l-.5 1.2-1.8 .2M173.7 179h6.7M175.2 177.7h3.7"/>
<path d="M176.1 177.3h1.9M176.2 177h1.7M176.3 176.6h1.6M176.3 176.3h1.5M176.3 175.9h1.5M176.4 175.6h1.4M176.6 179.4a1.79 1.79 0 0 1 2.2 1.1 1.79 1.79 0 0 1-1 2.3l.8 1.9 .6-.3 1.4 1.2 1-1M176.6 179.4a1.79 1.79 0 0 0-1.3 1.6 1.79 1.79 0 0 0 1.1 1.8l-.8 1.9-.6-.3-1.5 1.2-.9-1M177.6 179.4h3M178.2 179.7h2.5M179.3 177.7h2.2M179.7 177.3h1.6"/>
<path d="M180.2 177h.7M180.4 179l.5 1.2 1.9 .2M171.4 180.4v1.4l1.8 .2 .5 1.2-1.1 1.4M171.4 181.5h3.9M171.4 181.1h3.9M171.4 180.8h3.9M171.4 180.4h4M171.7 181.8h3.8M172.6 184.6h2.2M172.8 184.3h2.9M172.9 185h1.4M173.1 183.9h2.8"/>
<path d="M173.3 185.3h.6M173.3 182.2h2.4M173.3 180.1h2.3M173.4 183.6h2.6M173.4 182.5h2.6M173.6 182.9h2.7M173.7 183.2h2.5M175.3 184.6h.3M177.8 182.9h2.8M177.9 183.2h2.5M178.1 183.6h2.6M178.1 182.5h2.6"/>
<path d="M178.2 183.9h2.8M178.4 184.3h2.9M178.5 182.2h2.3M178.5 184.6h.3M178.5 180.1h2.4M178.7 181.8h3.7M178.7 180.4h4.1M178.8 181.5h4M178.8 180.8h4M178.9 181.1h3.9M179.4 184.6h2.2M179.8 185h1.4"/>
<path d="M180.3 185.3h.6M182.8 180.4v1.4l-1.9 .2-.5 1.2 1.2 1.4"/>
</g>
<g fill="#c90d0c" stroke="#c90d0c" stroke-width=".21">
<path d="M190.8 170.9h.5v20.4h-.5z"/>
<path d="M191 170.6h94v.6h-94z"/>
<path d="M96.3 50.6h4.1v.5h-4.1z"/>
<path d="M96.3 49.6h4.1v.5h-4.1z"/>
<path d="M197.9 50.6h4.1v.5h-4.1z"/>
<path d="M197.9 49.6h4.1v.5h-4.1z"/>
<path d="M94.8 129.3h7.1v2h-7.1z"/>
<path d="M91.2 147.1h4.1v.5h-4.1z"/>
<path d="M91.2 146.1h4.1v.5h-4.1z"/>
<path d="M81.1 147.1h4v.5h-4z"/>
<path d="M81.1 146.1h4v.5h-4z"/>
<path d="M177.6 147.1h4.1v.5h-4.1z"/>
<path d="M177.6 146.1h4.1v.5h-4.1z"/>
<path d="M188.1 147.2h3.3v.9h-3.3z"/>
<path d="M253.8 58.2h4v.5h-4z"/>
<path d="M253.8 57.2h4v.5h-4z"/>
<path d="M244.4 47h1.2v.5h-1.2z"/>
<path d="M240.6 47h1.2v.5h-1.2z"/>
<path d="M242.3 47h1.6v.5h-1.6z"/>
<path d="M205.5 139.2h.5v1.3h-.5z"/>
<path d="M205.5 135.4h.5v1.3h-.5z"/>
<path d="M205.5 137.2h.5v1.5h-.5z"/>
</g>
<path d="M28.5 38.9h1.3M28.5 36.4h1.3M28.5 33.8h1.3M28.5 46.5h1.3M28.5 49.1h1.3M28.5 51.6h1.3M28.5 41.4h1.3M28.5 44h1.3M192.3 170.9h-1.2v1.3" fill="none" stroke="#c90d0c" stroke-width=".61"/>
<path d="M8.2 8.4h280.6v186.7h-280.6z" fill="none" stroke="#c90d0c" stroke-width=".32"/>
<path d="M24.7 31.3h6.4v22.8h-6.4zM24.7 61.8h12.7v15.2h-12.7M26 87.1h7.6v7.7h-7.6z" fill="none" stroke="#c90d0c" stroke-width=".42"/>
<g fill="#c90d0c" stroke="#c90d0c" stroke-width=".21">
<circle cx="240.3" cy="49.1" r=".36"/>
<circle cx="241.1" cy="49.1" r=".36"/>
<circle cx="246.1" cy="49.1" r=".36"/>
<circle cx="207.5" cy="135.1" r=".36"/>
<circle cx="207.5" cy="135.9" r=".36"/>
<circle cx="207.5" cy="141" r=".36"/>
</g>
<g fill="none" stroke="#0dab76" stroke-width=".21">
<path d="M34.9 36.4h10.1M34.9 38.9h12.7M47.6 31.3v2.5h-12.7M230.4 38.9h35.6v12.7M240.6 38.9v5.1M255.8 38.9v2.5M34.9 41.4h10.1M34.9 44h12.7M34.9 51.6h12.7M34.9 49.1h12.7M34.9 46.5h12.7M90.7 41.4h45.7v12.7"/>
<path d="M98.3 41.4v5.1M98.3 54.1v20.3M111 41.4v5.1M111 54.1v5.1h2.6M121.2 41.4v5.1M121.2 54.1v2.6M123.7 59.2h12.7M131.4 56.7h5M166.9 56.7h20.3v5.1M199.9 41.4v5.1M199.9 54.1v20.3M210.1 41.4h-43.2v12.7"/>
<path d="M230.4 49.1h7.6M248.2 49.1h25.4M255.8 46.5v7.6M39.9 64.3h12.7M52.6 74.4h-12.7v5.1h-5M136.4 61.8h-5v12.6M166.9 61.8h7.6M174.5 71.9v2.5M187.2 71.9v2.5M255.8 61.8v2.5M266 61.8v2.5M29.8 89.7h12.7"/>
<path d="M29.8 92.2h12.7M113.6 115.1v2.5M83.1 125.2v17.8M83.1 130.3h10.2M83.1 137.9h35.6M93.3 137.9v5.1M103.4 130.3h15.3v2.6M113.6 127.8v15.2M179.6 130.3v12.7M189.8 130.3v12.7M202.5 135.4h-2.6v17.8h-38.1v-7.6h-7.6M207.5 130.3h-53.3v5.1"/>
<path d="M207.5 127.8v5.1M230.4 127.8v5.1M83.1 150.6v12.7M93.3 150.6v12.7M103.4 158.2v5.1M103.4 148.1h15.3M108.5 143h10.2M118.7 153.2h-5.1v10.1M154.2 150.6v10.2h5.1v2.5M154.2 140.5h15.3M169.5 150.6v12.7M179.6 150.6v12.7"/>
<path d="M189.8 150.6v12.7M207.5 143v2.6h7.7M230.4 143v7.6M230.4 158.2v5.1"/>
</g>
<g fill="#0dab76" stroke="#0dab76" stroke-width=".21">
<circle cx="154.2" cy="158.2" r=".51"/>
<circle cx="154.2" cy="155.7" r=".51"/>
<circle cx="154.2" cy="153.2" r=".51"/>
<circle cx="154.2" cy="160.8" r=".51"/>
<circle cx="154.2" cy="132.9" r=".51"/>
<circle cx="154.2" cy="130.3" r=".51"/>
<circle cx="169.5" cy="130.3" r=".51"/>
<circle cx="179.6" cy="130.3" r=".51"/>
<circle cx="189.8" cy="130.3" r=".51"/>
<circle cx="207.5" cy="130.3" r=".51"/>
<circle cx="207.5" cy="145.6" r=".51"/>
<circle cx="113.6" cy="143" r=".51"/>
<circle cx="136.4" cy="51.6" r=".51"/>
<circle cx="111" cy="41.4" r=".51"/>
<circle cx="121.2" cy="41.4" r=".51"/>
<circle cx="98.3" cy="41.4" r=".51"/>
<circle cx="240.6" cy="38.9" r=".51"/>
<circle cx="255.8" cy="38.9" r=".51"/>
<circle cx="166.9" cy="51.6" r=".51"/>
<circle cx="199.9" cy="41.4" r=".51"/>
<circle cx="118.7" cy="130.3" r=".51"/>
<circle cx="103.4" cy="148.1" r=".51"/>
<circle cx="169.5" cy="140.5" r=".51"/>
<circle cx="255.8" cy="49.1" r=".51"/>
<circle cx="103.4" cy="137.9" r=".51"/>
<circle cx="83.1" cy="130.3" r=".51"/>
<circle cx="93.3" cy="137.9" r=".51"/>
<circle cx="83.1" cy="137.9" r=".51"/>
</g>
<g font-size="3.7" fill="#c90d0c">
<text x="28" y="11.6">1</text>
<text x="62.2" y="11.6">2</text>
<text x="96.3" y="11.6">3</text>
<text x="130.4" y="11.6">4</text>
<text x="164.5" y="11.6">5</text>
<text x="198.7" y="11.6">6</text>
<text x="232.8" y="11.6">7</text>
<text x="266.9" y="11.6">8</text>
<text x="8.9" y="31.4">A</text>
<text x="285.7" y="31.4">A</text>
<text x="8.9" y="67.2">B</text>
<text x="285.7" y="67.2">B</text>
<text x="8.8" y="103">C</text>
<text x="285.6" y="103">C</text>
<text x="8.8" y="138.8">D</text>
<text x="285.6" y="138.8">D</text>
<text x="8.9" y="174.7">E</text>
<text x="285.7" y="174.7">E</text>
<text x="28" y="194.5">1</text>
<text x="62.2" y="194.5">2</text>
<text x="96.3" y="194.5">3</text>
<text x="130.4" y="194.5">4</text>
<text x="164.5" y="194.5">5</text>
<text x="198.7" y="194.5">6</text>
<text x="232.8" y="194.5">7</text>
<text x="266.9" y="194.5">8</text>
</g>
<text font-size="3.6" fill="#c90d0c" x="27.2" y="72.5" transform="rotate(-90 27.2 72.5)">USB</text>
<g font-size="3.6" fill="#808080">
<text x="123.7" y="127.8">U1</text>
<text x="123.7" y="168.4">TPS61032PWP</text>
</g>
<g font-size="2.5" fill="#808080">
<text x="45" y="33.8" transform="rotate(-90 45 33.8)">+5V</text>
<text x="34.9" y="38.9">PWR_LBO</text>
<text x="90.7" y="41.4">VBUS</text>
<text x="202.5" y="41.4">VBAT</text>
<text x="230.4" y="38.9">VBUS</text>
<text x="258.8" y="41.4">D1</text>
<text x="34.9" y="44">PWR_EN</text>
<text x="34.9" y="46.5">VSH</text>
<text x="232.4" y="43.2">PMEG4</text>
<text x="241.2" y="43.2">020ER,115</text>
<text x="34.9" y="51.6">VBUS</text>
<text x="34.9" y="49.1">VBAT</text>
<text x="99.9" y="53.8">2.2uF</text>
<text x="99.9" y="48.7">C1</text>
<text x="107" y="53.6" transform="rotate(-90 107 53.6)">LED2</text>
<text x="117.1" y="53.6" transform="rotate(-90 117.1 53.6)">LED1</text>
<text x="201.5" y="53.8">2.2uF</text>
<text x="201.5" y="48.7">C2</text>
<text x="230.4" y="49.1">VBAT</text>
<text x="238" y="53.4">Q2</text>
<text x="243.1" y="53.4">BSS84</text>
<text x="268.5" y="49.1">VSH</text>
<text x="114.2" y="56.2" transform="rotate(-90 114.2 56.2)">CHARGED</text>
<text x="114.9" y="57.7">R1</text>
<text x="124.4" y="56.2" transform="rotate(-90 124.4 56.2)">CHARGING</text>
<text x="125.9" y="55.2">470</text>
<text x="126.9" y="60">R2</text>
<text x="249" y="58.1">C7</text>
<text x="269.3" y="57.9">1K</text>
<text x="269.5" y="55.4">R12</text>
<text x="45" y="64.3">VBUS</text>
<text x="114.9" y="62.5">470</text>
<text x="245.9" y="60.6">2.2uF</text>
<text x="173" y="70.6" transform="rotate(-90 173 70.6)">R3</text>
<text x="177.8" y="70.6" transform="rotate(-90 177.8 70.6)">1K</text>
<text x="185.7" y="70.6" transform="rotate(-90 185.7 70.6)">R4_THERM</text>
<text x="190.5" y="70.6" transform="rotate(-90 190.5 70.6)">10K</text>
<text x="253.3" y="69.4">GND</text>
<text x="263.4" y="69.4">GND</text>
<text x="45" y="74.5">GND</text>
<text x="95.8" y="79.5">GND</text>
<text x="128.8" y="79.5">GND</text>
<text x="172" y="79.5">GND</text>
<text x="184.7" y="79.5">GND</text>
<text x="197.4" y="79.5">GND</text>
<text x="30.9" y="86.5">J3</text>
<text x="34.9" y="89.7">GND</text>
<text x="34.9" y="92.2">VBAT</text>
<text x="113.6" y="115.1">VSH</text>
<text x="83.1" y="125.2">VSH</text>
<text x="97.1" y="128.8">L1</text>
<text x="112.1" y="126.5" transform="rotate(-90 112.1 126.5)">R7</text>
<text x="116.9" y="126.5" transform="rotate(-90 116.9 126.5)">200K</text>
<text x="205" y="130.3" transform="rotate(-90 205 130.3)">+5V</text>
<text x="227.9" y="130.3" transform="rotate(-90 227.9 130.3)">+5V</text>
<text x="97.1" y="133.6">6.8 uH</text>
<text x="210.1" y="137.9">Q1</text>
<text x="108.5" y="143">PWR</text>
<text x="114.3" y="143">_EN</text>
<text x="168" y="139.2" transform="rotate(-90 168 139.2)">R8</text>
<text x="172.8" y="139.2" transform="rotate(-90 172.8 139.2)">1.69M</text>
<text x="210.1" y="140.5">BSS84</text>
<text x="228.9" y="141.7" transform="rotate(-90 228.9 141.7)">R11</text>
<text x="233.7" y="141.7" transform="rotate(-90 233.7 141.7)">470</text>
<text x="84.6" y="145.2">C3</text>
<text x="94.8" y="145.2">C4</text>
<text x="101.9" y="146.8" transform="rotate(-90 101.9 146.8)">R5</text>
<text x="106.7" y="146.8" transform="rotate(-90 106.7 146.8)">2.1M</text>
<text x="168" y="149.4" transform="rotate(-90 168 149.4)">R9</text>
<text x="172.8" y="149.4" transform="rotate(-90 172.8 149.4)">180K</text>
<text x="181.1" y="145.2">C5</text>
<text x="190.9" y="145.1">C6</text>
<text x="210.1" y="145.6">PWR_LBO</text>
<text x="84.6" y="150.3">10uF</text>
<text x="94.8" y="150.3">0.1uF</text>
<text x="181.1" y="150.3">2.2uF</text>
<text x="190.9" y="150.2">220uF</text>
<text x="206" y="154.4" transform="rotate(-90 206 154.4)">R10</text>
<text x="101.9" y="157" transform="rotate(-90 101.9 157)">R6</text>
<text x="106.7" y="157" transform="rotate(-90 106.7 157)">390K</text>
<text x="226.3" y="157.7" transform="rotate(-90 226.3 157.7)">LED4</text>
<text x="233.6" y="160.3" transform="rotate(-90 233.6 160.3)">PWR_ON</text>
<text x="203.5" y="162.8" transform="rotate(-90 203.5 162.8)">LED3</text>
<text x="210.7" y="165.4" transform="rotate(-90 210.7 165.4)">PWR_LOW 470</text>
<text x="80.6" y="168.4">GND</text>
<text x="90.7" y="168.4">GND</text>
<text x="100.9" y="168.4">GND</text>
<text x="111" y="168.4">GND</text>
<text x="156.8" y="168.4">GND</text>
<text x="166.9" y="168.4">GND</text>
<text x="177.1" y="168.4">GND</text>
<text x="187.2" y="168.4">GND</text>
<text x="205" y="168.4">GND</text>
<text x="227.9" y="168.4">GND</text>
</g>
<text font-size="2.5" fill="#c90d0c" x="146.6" y="66.8">MCP73833</text>
<g font-size="2.1" fill="#808080">
<text x="32.1" y="33.5">8</text>
<text x="32.1" y="41.1">5</text>
<text x="32.1" y="38.5">6</text>
<text x="32.1" y="36">7</text>
<text x="32.1" y="46.2">3</text>
<text x="32.1" y="43.6">4</text>
<text x="32.1" y="51.2">1</text>
<text x="32.1" y="48.7">2</text>
<text x="138" y="51.2">1</text>
<text x="138" y="53.8">2</text>
<text x="143.9" y="52.4">VDD1</text>
<text x="152.9" y="52.4">VBAT1</text>
<text x="164.2" y="53.8">10</text>
<text x="164.2" y="51.2">9</text>
<text x="138" y="56.3">3</text>
<text x="138" y="58.9">4</text>
<text x="143.9" y="54.9">VDD2</text>
<text x="143.9" y="57.4">STAT1</text>
<text x="143.9" y="60">STAT2</text>
<text x="151.9" y="57.4">THERM</text>
<text x="152.9" y="54.9">VBAT2</text>
<text x="155.8" y="60">/PG</text>
<text x="164.2" y="58.9">7</text>
<text x="164.2" y="56.3">8</text>
<text x="29.2" y="65.1">VBUS</text>
<text x="37.8" y="63.9">1</text>
<text x="138" y="61.4">5</text>
<text x="143.9" y="62.5">GND</text>
<text x="153.2" y="62.5">PROG</text>
<text x="164.2" y="61.4">6</text>
<text x="32.3" y="70.1">D+</text>
<text x="32.8" y="67.6">D-</text>
<text x="37.8" y="69">3</text>
<text x="37.8" y="66.5">2</text>
<text x="37.8" y="71.6">4</text>
<text x="30.3" y="75.2">GND</text>
<text x="32.9" y="72.7">ID</text>
<text x="37.8" y="74.1">5</text>
<text x="29.6" y="89.3">2</text>
<text x="29.6" y="91.9">1</text>
<text x="120.2" y="130">1</text>
<text x="126.1" y="131.1">1_SW</text>
<text x="138.5" y="131.1">1_VOUT</text>
<text x="151.5" y="130">13</text>
<text x="120.2" y="132.5">2</text>
<text x="120.2" y="137.6">6</text>
<text x="126.1" y="133.6">2_SW</text>
<text x="138.5" y="133.6">2_VOUT</text>
<text x="138.5" y="136.2">3_VOUT</text>
<text x="151.5" y="132.5">14</text>
<text x="151.5" y="135">15</text>
<text x="120.2" y="142.7">9</text>
<text x="126.1" y="143.8">EN</text>
<text x="126.1" y="138.7">VBAT</text>
<text x="144.1" y="141.2">FB</text>
<text x="151.5" y="140.1">12</text>
<text x="120.2" y="147.7">7</text>
<text x="126.1" y="148.9">LBI</text>
<text x="142.5" y="146.3">LBO</text>
<text x="151.5" y="145.2">10</text>
<text x="120.2" y="152.8">8</text>
<text x="126.1" y="153.9">SYNC</text>
<text x="138.2" y="153.9">1_PGND</text>
<text x="142.1" y="151.4">GND</text>
<text x="151.5" y="150.3">11</text>
<text x="151.5" y="152.8">3</text>
<text x="151.5" y="155.4">4</text>
<text x="119" y="160.4">16</text>
<text x="126.1" y="161.6">NC</text>
<text x="135.2" y="161.6">PGND_PAD</text>
<text x="138.2" y="156.5">2_PGND</text>
<text x="138.2" y="159">3_PGND</text>
<text x="151.5" y="157.9">5</text>
<text x="151.5" y="160.4">17*</text>
<text x="154.7" y="160.4">8</text>
</g>
<text font-size="1.8" fill="#808080" x="50.1" y="43" transform="rotate(-90 50.1 43)">GND GND</text>
<text font-size="1.8" fill="#c90d0c" x="189.2" y="145.1" transform="rotate(-90 189.2 145.1)">+</text>
</svg>
